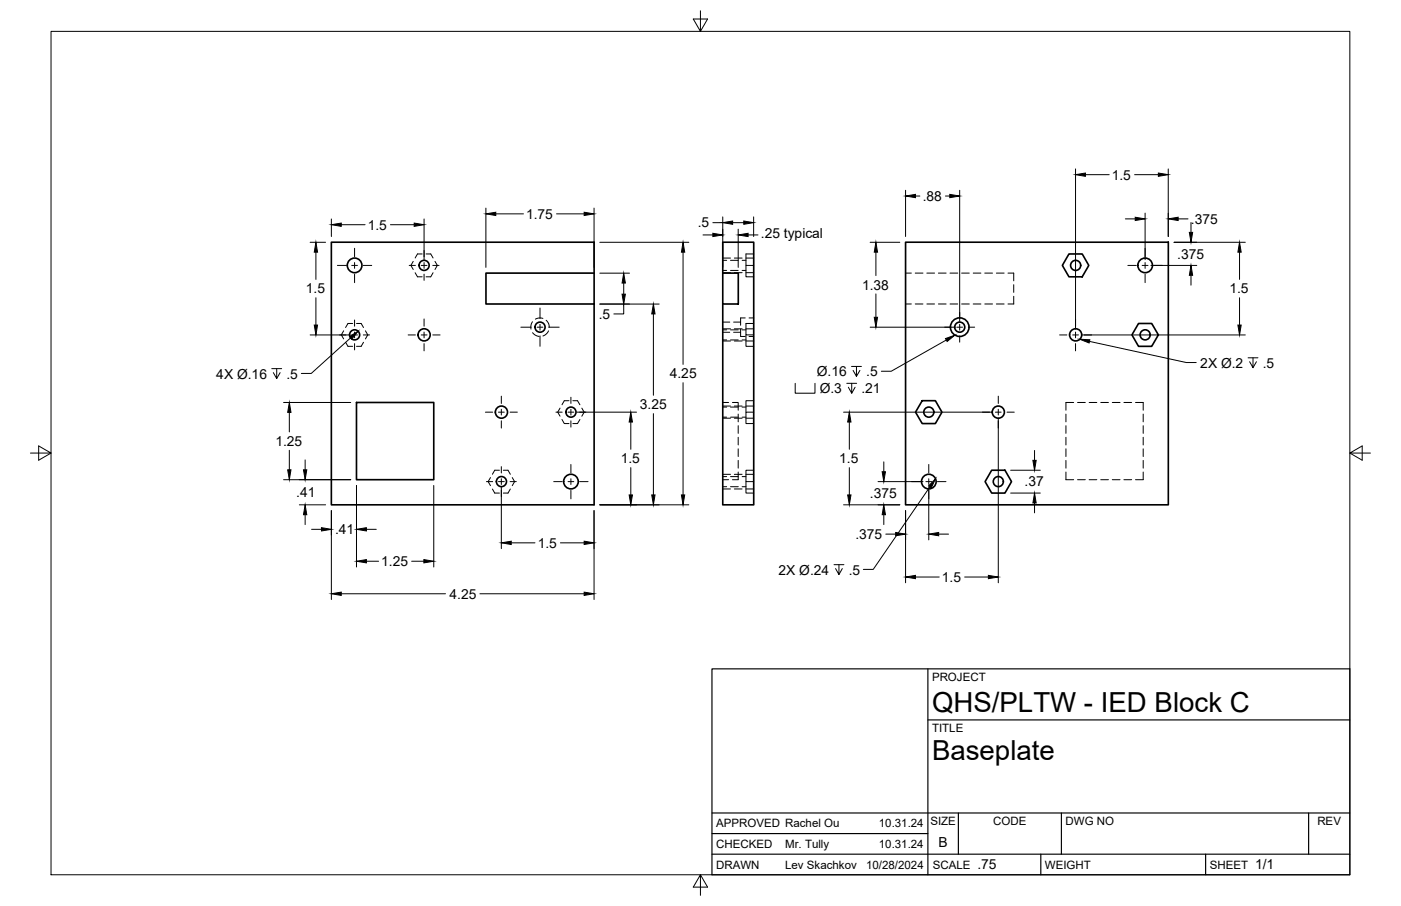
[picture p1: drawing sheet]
<svg xmlns="http://www.w3.org/2000/svg" width="432mm" height="279mm" viewBox="0 0 432 279" stroke-linecap="round" stroke-linejoin="round" font-family="sans-serif">
<!-- layer: Hidden -->
<g fill="none" stroke="#000" stroke-width=".31">
<path d="M130.1 78.3h-1.4l-.7 1.3M131.3 78.3h1.5l.7 1.3M222.8 79.6h2.3M226.3 79.6h2.4M229.9 79.6h2.4M232.3 78.3h-2.4v3.6h2.4M108.7 99.8h-1.4l-.8 1.2M109.9 99.8h1.4l.7 1.2M127.4 80.6l-.8 1.3 .8 1.2M128 84.1l.7 1.3h1.4M133.5 84.1l-.7 1.3h-1.5M134.1 80.6l.7 1.3-.7 1.2"/>
<path d="M164.1 99.2l-.4 1v1.3M167.3 98.2l-1.2-.1-1.1 .3M168.3 98.8l.8 1.1 .2 1M222.8 99.3h2.1M222.8 84.1h2.3M222.8 80.3h1.2M222.8 83.4h1.2M225.1 80.3h2.4M225.1 83.4h2.4M226.1 99.3h2.2M226.3 84.1h2.4M228.7 80.3h1.2"/>
<path d="M228.7 83.4h1.2M229.7 98h-1.4v2.3M229.9 81.9v3.5h2.4M229.9 84.1h2.4M230.9 98h1.4M232.3 99.8h-2.4v3.5h2.4M279.1 84.2h1.8M279.1 93.7h1.8M282.1 84.2h2.4M282.1 93.7h2.4M285.7 84.2h2.3M285.7 93.7h2.3"/>
<path d="M289.2 84.2h2.4M289.2 93.7h2.4M292.8 84.2h2.4M292.8 93.7h2.4M296.4 84.2h2.3M296.4 93.7h2.3M300 84.2h2.3M300 93.7h2.3M303.5 84.2h2.4M303.5 93.7h2.4M307.1 84.2h2.4M307.1 93.7h2.4"/>
<path d="M310.7 84.2h1.7v2.4M312.4 87.8v2.4M312.4 91.4v2.3h-1.7M105.9 102l-.7 1.3 .7 1.2M106.5 105.6l.8 1.2h1.4M112 105.6l-.7 1.2h-1.4M112.6 102l.7 1.3-.7 1.2M164.1 102.6l1 .8 1.1 .3M169.1 102l-.8 1-1 .6M222.8 102.5h2.1M222.8 101.4h2.3M222.8 105.2h2.3"/>
<path d="M222.8 101.7h1.2M222.8 104.8h1.2M225.1 101.7h2.4M225.1 104.8h2.4M226.1 102.5h2.2M226.3 101.4h2.4M226.3 105.2h2.4M228.3 101.5v2.3h1.4M228.7 101.7h1.2M228.7 104.8h1.2M229.9 103.3v3.5h2.4M229.9 101.4h2.4"/>
<path d="M229.9 105.2h2.4M230.9 103.8h1.4M172.6 125.9l-.7 1.2 .7 1.3M173.2 129.4l.7 1.2h1.5M175.4 123.6h-1.5l-.7 1.2M176.6 123.6h1.4l.7 1.2M178.7 129.4l-.7 1.2h-1.4M179.3 125.9l.7 1.2-.7 1.3M222.8 124.1h1.8M222.8 125.2h2.3M222.8 129h2.3M222.8 125.5h1.2"/>
<path d="M222.8 128.7h1.2M225.1 125.5h2.4M225.1 128.7h2.4M225.7 124.1h1.8v2.4M226.3 125.2h2.4M226.3 129h2.4M227.5 127.7v2.4M227.5 131.3v2.3M227.5 134.9v2.3M227.5 138.4v2.4M228.7 125.5h1.2M228.7 128.7h1.2"/>
<path d="M229.9 125.2h2.4M229.9 129h2.4M232.3 127.1h-2.4v3.5h2.4M232.3 123.6h-2.4v3.5M328.5 127.7v2.4M328.5 131.3v2.3M328.5 134.9v2.3M328.5 138.4v2.4M330.9 124.1h-2.4v2.4M332.1 124.1h2.4M335.7 124.1h2.4M339.3 124.1h2.3"/>
<path d="M342.8 124.1h2.4M346.4 124.1h2.4M350 124.1h2.3v2.4M352.3 127.7v2.4M352.3 131.3v2.3M352.3 134.9v2.3M352.3 138.4v2.4M151.2 147.3l-.7 1.2 .7 1.3M151.8 150.8l.7 1.3h1.4M153.9 145h-1.4l-.7 1.3M155.1 145h1.5l.7 1.3M157.3 150.8l-.7 1.3h-1.5"/>
<path d="M157.9 147.3l.7 1.2-.7 1.3M222.8 147.9h1.8M222.8 146.3h2.3M222.8 150.8h2.3M222.8 147h1.2M222.8 150.1h1.2M225.1 147h2.4M225.1 150.1h2.4M226.3 146.3h2.4M226.3 150.8h2.4M227.5 145.6v2.3h-1.8M227.5 142v2.4"/>
<path d="M228.7 147h1.2M228.7 150.1h1.2M229.9 148.5v3.6h2.4M229.9 146.3h2.4M229.9 150.8h2.4M232.3 145h-2.4v3.5h2.4M328.5 145.6v2.3h2.4M328.5 142v2.4M332.1 147.9h2.4M335.7 147.9h2.4M339.3 147.9h2.3M342.8 147.9h2.4"/>
<path d="M346.4 147.9h2.4M352.3 145.6v2.3h-2.3M352.3 142v2.4"/>
</g>
<!-- layer: Visible -->
<g fill="none" stroke="#000" stroke-width=".51">
<path d="M279.1 74.7h81v81h-81zM329.5 78.3h4l2.1 3.6-2.1 3.5h-4l-2.1-3.5zM183.1 84.2v-9.5h-81v81h81v-71.5h-33.3v9.5h33.3M222.8 84.2h4.7v9.5h-4.7zM222.8 84.2v-9.5h9.5v81h-9.5v-62M350.9 99.8h4.1l2 3.5-2 3.5h-4.1l-2-3.5zM109.9 124.1h23.8v23.8h-23.8zM284.2 123.6h4.1l2 3.5-2 3.5h-4.1l-2-3.5zM305.6 145h4.1l2.1 3.5-2.1 3.6h-4.1l-2-3.6z"/>
<circle cx="109.3" cy="81.8" r="2.25"/>
<circle cx="130.7" cy="81.8" r="1.56"/>
<circle cx="331.5" cy="81.8" r="1.56"/>
<circle cx="352.9" cy="81.8" r="2.25"/>
<circle cx="109.3" cy="103.3" r="1.56"/>
<circle cx="130.7" cy="103.3" r="1.87"/>
<circle cx="166.4" cy="100.9" r="1.56"/>
<circle cx="295.8" cy="100.9" r="1.56"/>
<circle cx="295.8" cy="100.9" r="2.87"/>
<circle cx="331.5" cy="103.3" r="1.87"/>
<circle cx="352.9" cy="103.3" r="1.56"/>
<circle cx="154.5" cy="127.1" r="1.87"/>
<circle cx="176" cy="127.1" r="1.56"/>
<circle cx="286.3" cy="127.1" r="1.56"/>
<circle cx="307.7" cy="127.1" r="1.87"/>
<circle cx="154.5" cy="148.5" r="1.56"/>
<circle cx="176" cy="148.5" r="2.25"/>
<circle cx="286.3" cy="148.5" r="2.25"/>
<circle cx="307.7" cy="148.5" r="1.56"/>
</g>
<!-- layer: Border -->
<path d="M15.7 9.7h400.3v260.1h-400.3zM215.9 3.3v6.4l-2.2-3.8h4.4l-2.2 3.8M9.4 139.7h6.3l-3.8-2.2v4.4l3.8-2.2M416 139.7l3.8 2.2v-4.4l-3.8 2.2h6.4M215.9 269.8l2.2 3.8h-4.4l2.2-3.8v6.3" fill="none" stroke="#000" stroke-width=".31"/>
<!-- layer: Titleblock -->
<path d="M219.4 206.3h196.6v63.5h-196.6zM286 206.3v63.5M286 222h130M219.4 257.1h66.6M219.4 250.7h196.6M295.4 250.7v12.7M327.1 250.7v12.7M403.3 250.7v12.7M219.4 263.4h196.6M320.8 263.4v6.4M371.6 263.4v6.4" fill="none" stroke="#000" stroke-width=".36"/>
<!-- layer: FD_Dimensions -->
<g fill="none" stroke="#000" stroke-width=".31">
<path d="M279.1 58.7v14.2M295.8 58.7v40.4M331.5 52.1v49.4M334.5 53.9h7.4M349.7 53.9h7.3M360.1 52.1v20.8M95.6 74.7h4.8M97.4 77.8v8.4M102.1 67.5v5.4M105.2 69.3h7.3M120.3 69.3h7.4M130.7 67.5v12.6"/>
<path d="M149.8 64.2v18.3M152.8 66h8.5M171.5 66h8.5M183.1 64.2v18.3M184.9 74.7h27.4M210.5 77.8v34.6M216.7 72.5h3M219.7 68.7h3.1M222.8 66.9v15.6M225.8 68.7h3.4M227.5 70.7v11.8M230.6 72.5h3"/>
<path d="M232.3 66.9v6M268.2 74.7h9.1M270 77.8v7.2M282.2 60.5h1.3M291.4 60.5h1.3M346.8 67.5h3.1M352.9 65.7v14.4M361.8 74.7h22M363.1 67.5h3.1M367.1 68.6v3.1M382 77.8v8.4M97.4 91.8v8.4"/>
<path d="M184.9 93.8h18.3M184.9 84.2h9.1M192.2 93.8v3h-3M192.2 87.3v3.4M201.4 96.8v25.1M270 90.6v7.3M354.7 81.9h14.2M367.1 84.9v3M382 91.8v8.4M95.6 103.3h11.9M210.5 118v34.6M268.2 100.9h25.8"/>
<path d="M333.3 103.3h50.5M87.4 124.1h20.7M89.2 127.2v6M89.2 138.9v6M177.7 127.1h18.5M194.4 130.2v8.4M201.4 127.6v25M260 127.1h45.9M261.8 130.2v8.4M307.7 128.9v50.8M318.9 138.9v3.1M87.4 147.9h20.7"/>
<path d="M92.3 155.7h8.1M94 141.8v3.1M94 158.7v3.1M102.1 157.5v27.4M109.9 149.7v25.2M133.7 149.7v25.2M154.5 150.3v18.9M183.1 157.5v27.4M184.9 155.7h27.4M194.4 144.2v8.4M260 155.7h17.3M261.8 144.2v8.4"/>
<path d="M270.6 148.5h13.9M272.4 142.4v3.1M272.4 158.7v3.1M279.1 157.5v22.2M286.3 150.3v16.2M311.5 145h9.1M311.5 152.1h9.1M318.9 155.1v3.1M96 163.2h3.1M112.9 173.1h3.8M112.9 163.2h3.1M126.9 173.1h3.7"/>
<path d="M157.6 167.4h7.3M172.7 167.4h7.3M273 164.7h3.1M282.2 177.9h7.3M289.3 164.7h3.1M297.3 177.9h7.3M105.2 183.1h32.1M147.9 183.1h32.1"/>
</g>
<g fill="#000" stroke="#000" stroke-width=".31">
<path d="M279.1 60.5l3.1-.6v1.1zM292.7 59.9l3.1 .6-3.1 .5zM331.5 53.9l3-.5v1zM357 53.4l3.1 .5-3.1 .5zM97.4 74.7l.5 3.1h-1zM102.1 69.3l3.1-.5v1zM127.7 68.8l3 .5-3 .5zM149.8 66l3-.6v1.1zM180 65.4l3.1 .6-3.1 .5zM210.5 74.7l.5 3.1h-1zM219.7 71.9l3.1 .6-3.1 .5zM222.8 68.7l3-.5v1z"/>
<path d="M229.2 68.2l3.1 .5-3.1 .5zM227.5 72.5l3.1-.6v1.1zM270 74.7l.5 3.1h-1zM349.9 67l3 .5-3 .5zM360.1 67.5l3-.5v1zM366.6 71.7h1l-.5 3zM382 74.7l.5 3.1h-1zM192.2 84.2l.5 3.1h-1zM191.7 90.7h1l-.5 3.1zM201.4 93.8l.5 3h-1zM269.5 97.9h1l-.5 3zM367.1 81.9l.5 3h-1z"/>
<path d="M96.9 100.2h1l-.5 3.1zM381.5 100.2h1l-.5 3.1zM89.2 124.1l.5 3.1h-1zM194.4 127.1l.5 3.1h-1zM261.8 127.1l.5 3.1h-1zM88.7 144.9h1l-.5 3zM93.5 144.9h1.1l-.6 3zM94 155.7l.6 3h-1.1zM193.9 152.6h1l-.5 3.1zM200.9 152.6h1l-.5 3.1zM210 152.6h1l-.5 3.1zM261.3 152.6h1l-.5 3.1z"/>
<path d="M271.9 145.5h1l-.5 3zM272.4 155.7l.5 3h-1zM318.3 142h1.1l-.5 3zM318.9 152.1l.5 3h-1.1zM99.1 162.7l3 .5-3 .5zM109.9 173.1l3-.5v1zM109.9 163.2l3-.5v1zM130.6 172.6l3.1 .5-3.1 .5zM154.5 167.4l3.1-.5v1zM180 166.9l3.1 .5-3.1 .5zM276.1 164.2l3 .5-3 .5zM279.1 177.9l3.1-.5v1.1z"/>
<path d="M286.3 164.7l3-.5v1zM304.6 177.4l3.1 .5-3.1 .6zM102.1 183.1l3.1-.5v1zM180 182.6l3.1 .5-3.1 .5z"/>
</g>
<!-- layer: Hole Notes -->
<g fill="none" stroke="#000" stroke-width=".31">
<path d="M83.8 113.7h3M85.3 113.7v3l-1.1-1.8M86.3 114.9l-1 1.8M108.1 104.2l-12.2 11h-3M245.1 118.2v3.1h6.1v-3.1M261 118.2h3M262.4 113h3.1M262.5 118.2v3.1l-1-1.9M263.5 119.4l-1 1.9M264 113v3.1l-1.1-1.9M265 114.2l-1 1.9M291.7 104.9l-17 9.6h-3.1"/>
<path d="M335.8 105.3l29.8 6.5h3.1M384.7 110.3h3M386.2 110.3v3.1l-1.1-1.9M387.2 111.5l-1 1.9M286.6 150.2l-17.5 25.4h-3M257 174.1h3.1M258.6 174.1v3.1l-1.1-1.9M259.6 175.3l-1 1.9"/>
</g>
<path d="M107.7 103.8l2.6-1.6-1.9 2.4zM291.4 104.4l2.9-1-2.4 1.9zM332.8 104.6l3.1 .2-.2 1zM288.3 147.7l-1.3 2.8-.8-.6z" fill="#000" stroke="#000" stroke-width=".31"/>
<!-- layer: Smart Centers -->
<g fill="none" stroke="#000" stroke-width=".31">
<path d="M109.3 76.6v2.6M130.7 77.3v1.9M352.9 76.6v2.6M104 81.9h2.6M108.4 81.9h1.8M109.3 81v1.8M109.3 84.5v2.7M109.3 98.7v1.9M112 81.9h2.6M126.1 81.9h1.9M129.8 81.9h1.8M130.7 81v1.8"/>
<path d="M130.7 84.5v2M130.7 98.4v2.2M133.4 81.9h1.9M166.4 95v3.2M295.8 96.3v1.9M331.5 98.4v2.2M347.6 81.9h2.6M352 81.9h1.8M352.9 81v1.8M352.9 84.5v2.7M355.6 81.9h2.6M104.7 103.3h1.9"/>
<path d="M108.4 103.3h1.8M109.3 102.4v1.8M109.3 106v1.9M112 103.3h1.9M125.8 103.3h2.2M129.8 103.3h1.8M130.7 102.4v1.8M130.7 106v2.2M133.4 103.3h2.2M160.5 100.9h3.2M165.5 100.9h1.8M166.4 100v1.8"/>
<path d="M166.4 103.6v3.2M169.1 100.9h3.2M291.2 100.9h1.9M294.9 100.9h1.8M295.8 100v1.8M295.8 103.6v1.9M298.4 100.9h2M326.6 103.3h2.2M330.6 103.3h1.8M331.5 102.4v1.8M331.5 106v2.2M334.2 103.3h2.2"/>
<path d="M149.6 127.1h2.2M153.6 127.1h1.8M154.5 122.2v2.2M154.5 126.2v1.8M154.5 129.8v2.2M157.2 127.1h2.2M171.3 127.1h2M175.1 127.1h1.7M176 122.5v1.9M176 126.2v1.8M176 129.8v1.9M178.6 127.1h2"/>
<path d="M302.8 127.1h2.2M306.8 127.1h1.8M307.7 122.2v2.2M307.7 126.2v1.8M307.7 129.8v2.2M310.4 127.1h2.2M149.9 148.5h1.9M153.6 148.5h1.8M154.5 143.9v2M154.5 147.6v1.8M154.5 151.2v1.9M157.2 148.5h1.9"/>
<path d="M170.7 148.5h2.6M175.1 148.5h1.7M176 143.2v2.7M176 147.6v1.8M176 151.2v2.6M178.6 148.5h2.7M281 148.5h2.6M285.4 148.5h1.7M286.3 143.2v2.7M286.3 147.6v1.8M286.3 151.2v2.6M288.9 148.5h2.6"/>
</g>
<g font-size="8.5">
<text x="287.3" y="219.5">QHS/PLTW - IED Block C</text>
<text x="287.3" y="234.5">Baseplate</text>
</g>
<g font-size="4.3">
<text x="342.7" y="55.4">1.5</text>
<text x="284.4" y="62">.88</text>
<text x="113.3" y="70.8">1.5</text>
<text x="162.1" y="67.5">1.75</text>
<text x="215.1" y="70.1">.5</text>
<text x="367.1" y="69">.375</text>
<text x="234.5" y="73.5">.25 typical</text>
<text x="362.8" y="79.8">.375</text>
<text x="265.7" y="89.3">1.38</text>
<text x="94.3" y="90.5">1.5</text>
<text x="378.9" y="90.5">1.5</text>
<text x="184.6" y="98.3">.5</text>
<text x="370" y="113.4">2X Ø.2</text>
<text x="389.2" y="113.4">.5</text>
<text x="66.7" y="116.7">4X Ø.16</text>
<text x="88.3" y="116.7">.5</text>
<text x="206.4" y="116.7">4.25</text>
<text x="251.8" y="116.1">Ø.16</text>
<text x="267" y="116.1">.5</text>
<text x="252.6" y="121.3">Ø.3</text>
<text x="265.5" y="121.3">.21</text>
<text x="197.2" y="126.2">3.25</text>
<text x="84.9" y="137.5">1.25</text>
<text x="191.3" y="142.9">1.5</text>
<text x="258.7" y="142.9">1.5</text>
<text x="91.3" y="153.3">.41</text>
<text x="268.1" y="153.6">.375</text>
<text x="315.8" y="150">.37</text>
<text x="103.3" y="164.8">.41</text>
<text x="263.6" y="166.2">.375</text>
<text x="165.7" y="168.9">1.5</text>
<text x="117.5" y="174.6">1.25</text>
<text x="239.9" y="177.2">2X Ø.24</text>
<text x="261.6" y="177.2">.5</text>
<text x="290.3" y="179.5">1.5</text>
<text x="138.5" y="184.6">4.25</text>
<text x="289.3" y="261.2">B</text>
<text x="301.2" y="268.1">.75</text>
<text x="386.8" y="268.1">1/1</text>
</g>
<g font-size="3.5">
<text x="287.3" y="210.1">PROJECT</text>
<text x="287.3" y="225.8">TITLE</text>
<text x="220.7" y="255.2">APPROVED Rachel Ou</text>
<text x="270.9" y="255.2">10.31.24</text>
<text x="286.7" y="254.5">SIZE</text>
<text x="306.1" y="254.5">CODE</text>
<text x="328.4" y="254.5">DWG NO</text>
<text x="406" y="254.5">REV</text>
<text x="220.7" y="261.5">CHECKED</text>
<text x="242" y="261.5">Mr. Tully</text>
<text x="270.9" y="261.5">10.31.24</text>
<text x="220.7" y="267.9">DRAWN</text>
<text x="242" y="267.9">Lev Skachkov</text>
<text x="267" y="267.9">10/28/2024</text>
<text x="287.5" y="267.9">SCALE</text>
<text x="322.1" y="267.9">WEIGHT</text>
<text x="372.9" y="267.9">SHEET</text>
</g>
</svg>
